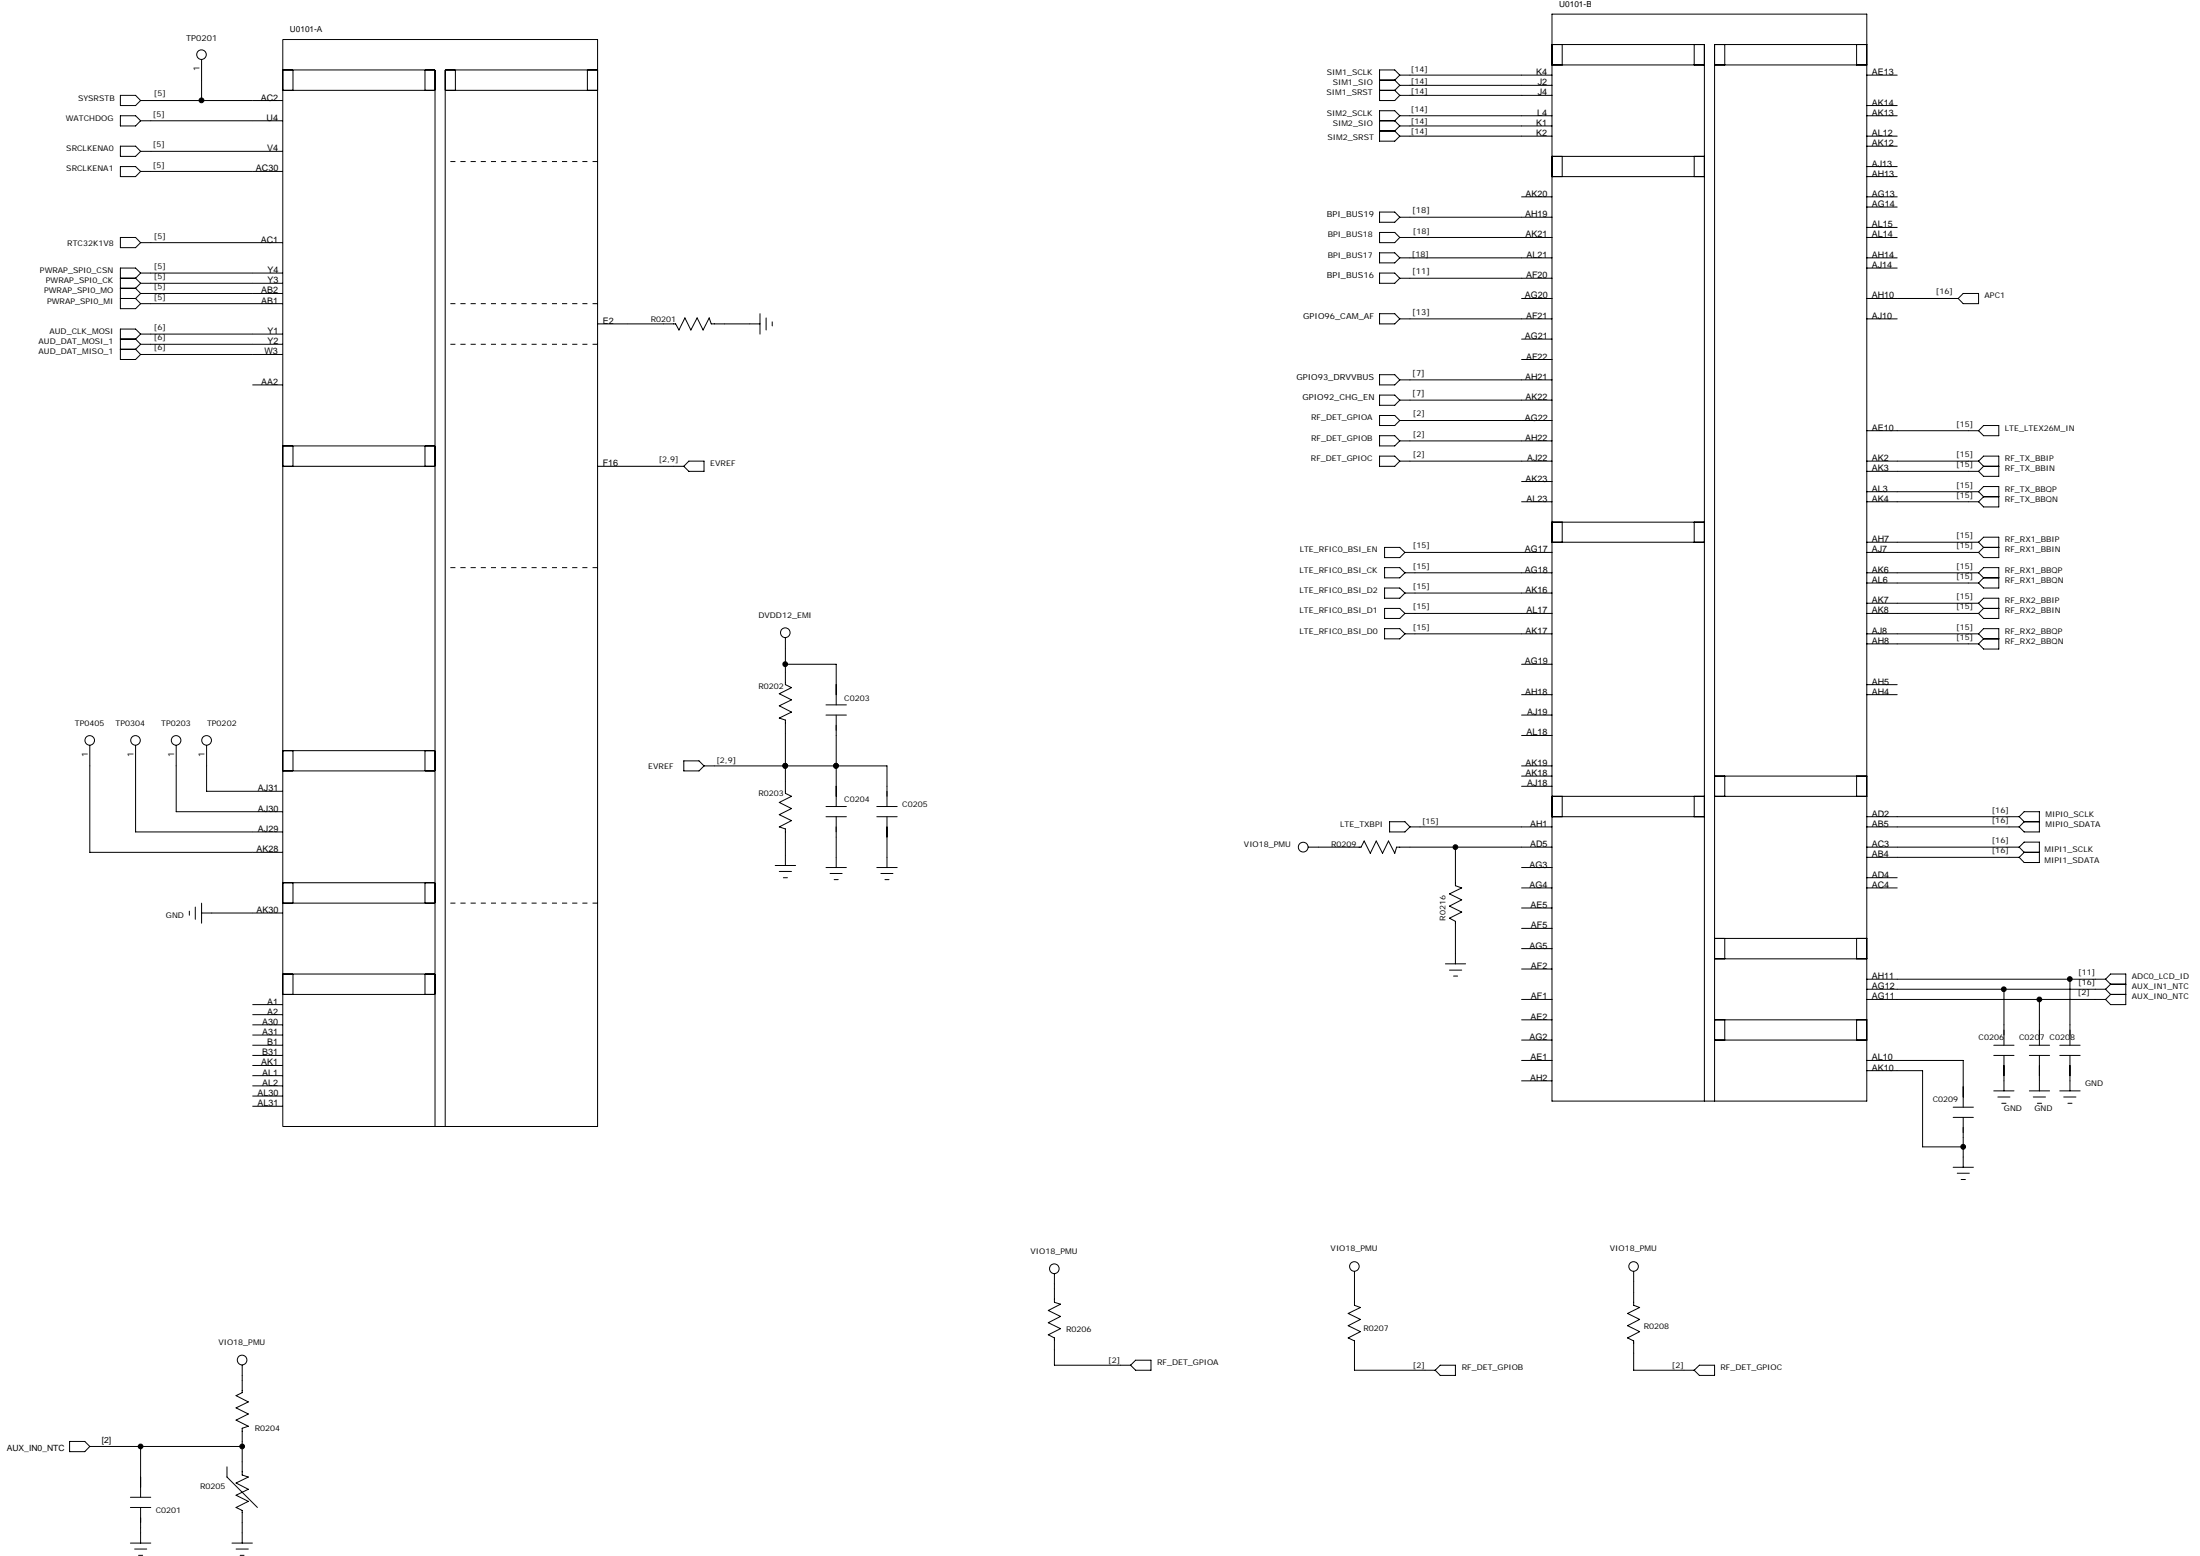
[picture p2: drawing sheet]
<svg xmlns="http://www.w3.org/2000/svg" width="297mm" height="210mm" viewBox="0 0 297 210" stroke-linecap="round" stroke-linejoin="round" font-family="sans-serif">
<g fill="none" stroke="#000" stroke-width=".14">
<path d="M16.3 19.7h2l.7 .7-.7 .7h-2zM16.3 12.9h2l.7 .7-.7 .6h-2zM16.3 15.6h2l.7 .7-.7 .7h-2zM19 13.6h19.2M19 16.3h19.2M27.2 8.1v5.5M38.2 9.4h20.5v142.6M38.2 5.3h42.5v146.7h-42.5zM38.2 12.2h20.5M39.6 9.4v2.8M57.4 9.4v2.8M60.1 12.2h20.6"/>
<path d="M61.5 9.4v2.8M79.3 9.4v2.8M80.7 9.4h-20.6v142.6M186.3 12.2h2M186.3 16.3h2M186.3 17.7h2M186.3 10.8h2M188.3 17.7l.7 .7M188.3 16.3l.7 .7M188.3 12.2l.7 .7M188.3 10.8l.7 .7M189 10.1l-.7-.7h-2v4.2h2l.7-.7"/>
<path d="M189 10.1h20.5M189 11.5h20.5M189 12.9h20.5M189 15.6h20.5M189 17h20.5M189 18.4h20.5M189 15.6l-.7-.7h-2v4.1h2l.7-.6M189 17l-.7 .7M189 15.6l-.7 .7M189 11.5l-.7 .7M189 10.1l-.7 .7M209.5 1.9h42.5v146.7h-42.5z"/>
<path d="M209.5 6h20.6v142.6M209.5 8.8h20.6M210.9 6v2.8M228.7 6v2.8M231.5 8.8h20.5M232.9 6v2.8M250.7 6v2.8M252 6h-20.5v142.6M252 10.1h4.2M252 15.6h4.2M252 18.4h4.2M252 14.2h4.2"/>
<path d="M252 19.7h4.2M16.3 22.5h2l.7 .6-.7 .7h-2zM16.3 32h2l.7 .7-.7 .7h-2zM16.3 37.5h2M16.3 38.9h2M18.3 37.5l.7 .7M18.3 38.9l.7 .7M19 20.4h19.2M19 23.1h19.2M19 32.7h19.2M19 36.9h19.2M19 38.2h19.2"/>
<path d="M19 39.6h19.2M19 36.9l-.7-.7h-2v5.5h2l.7-.7M19 36.9l-.7 .6M19 38.2l-.7 .7M19 39.6l-.7 .7M60.8 21.8h.7M62.2 21.8h.7M63.5 21.8h.7M64.9 21.8h.7M66.3 21.8h.7M67.7 21.8h.6M69 21.8h.7"/>
<path d="M70.4 21.8h.7M71.8 21.8h.7M73.1 21.8h.7M74.5 21.8h.7M75.9 21.8h.7M77.3 21.8h.7M78.6 21.8h.7M80 21.8h.7M186.3 31.4h2l.7 .6-.7 .7h-2zM186.3 36.9h2l.7 .6-.7 .7h-2zM186.3 34.1h2l.7 .7-.7 .7h-2zM186.3 28.6h2l.7 .7-.7 .7h-2z"/>
<path d="M189 29.3h20.5M189 32h20.5M189 34.8h20.5M189 37.5h20.5M205.4 26.6h4.1M209.5 23.8h20.6M209.5 21.1h20.6M210.9 21.1v2.7M228.7 21.1v2.7M252 23.8h4.2M252 26.6h4.2M252 32h4.2"/>
<path d="M252 34.8h4.2M252 22.5h4.2M252 27.9h4.2M252 30.7h4.2M252 36.2h4.2M265.1 39.6h2v1.4h-2l-.7-.7zM16.3 45.8h2M16.3 40.3h2M16.3 47.1h2M18.3 40.3l.7 .7M18.3 45.8l.7 .7M18.3 47.1l.7 .7"/>
<path d="M19 41h19.2M19 46.5h19.2M19 45.1h19.2M19 47.8h19.2M19 45.1l-.7-.7h-2v4.1h2l.7-.7M19 45.1l-.7 .7M19 46.5l-.7 .6M34.1 51.9h4.1M60.8 41h.7M60.8 46.5h.7M62.2 41h.7M62.2 46.5h.7"/>
<path d="M63.5 41h.7M63.5 46.5h.7M64.9 41h.7M64.9 46.5h.7M66.3 41h.7M66.3 46.5h.7M67.7 41h.6M67.7 46.5h.6M69 41h.7M69 46.5h.7M70.4 41h.7M70.4 46.5h.7"/>
<path d="M71.8 41h.7M71.8 46.5h.7M73.1 41h.7M73.1 46.5h.7M74.5 41h.7M74.5 46.5h.7M75.9 41h.7M75.9 46.5h.7M77.3 41h.7M77.3 46.5h.7M78.6 41h.7M78.6 46.5h.7"/>
<path d="M80 41h.7M80 46.5h.7M80.7 43.7h10.5l.5 .8 .8-1.6 .8 1.6 .8-1.6 .8 1.6 .9-1.6 .2 .8h6.6M102.6 42.3v2.8M103.4 42.9v1.6M104.3 43.4v.6M186.3 58.8h2l.7 .7-.7 .7h-2zM186.3 42.3h2l.7 .7-.7 .7h-2zM186.3 50.6h2l.7 .7-.7 .6h-2zM186.3 53.3h2l.7 .7-.7 .7h-2zM186.3 56.1h2l.7 .6-.7 .7h-2zM189 51.3h20.5"/>
<path d="M189 54h20.5M189 43h20.5M189 59.5h20.5M189 56.7h20.5M205.4 45.8h4.1M205.4 48.5h4.1M205.4 40.3h4.1M252 43h4.2M252 40.3h12.4M252 58.1h15.1M267.8 57.4h2.1v1.4h-2.1l-.7-.7zM38.2 60.2h20.5"/>
<path d="M38.2 62.9h20.5M39.6 60.2v2.7M57.4 60.2v2.7M60.8 76.6h.7M62.2 76.6h.7M63.5 76.6h.7M64.9 76.6h.7M66.3 76.6h.7M67.7 76.6h.6M69 76.6h.7M70.4 76.6h.7M71.8 76.6h.7"/>
<path d="M73.1 76.6h.7M74.5 76.6h.7M75.9 76.6h.7M77.3 76.6h.7M78.6 76.6h.7M80 76.6h.7M80.7 62.9h11.6M93 62.2h2.1v1.4h-2.1l-.7-.7zM186.3 61.6h2l.7 .6-.7 .7h-2zM186.9 76.6h2.1l.7 .7-.7 .7h-2.1zM186.9 73.9h2.1l.7 .6-.7 .7h-2.1zM186.9 79.4h2.1l.7 .6-.7 .7h-2.1z"/>
<path d="M189 62.2h20.5M189.7 77.3h19.8M189.7 74.5h19.8M205.4 65h4.1M205.4 67.7h4.1M209.5 70.5h20.6M209.5 73.2h20.6M210.9 70.5v2.7M228.7 70.5v2.7M252 73.2h15.1M252 62.2h15.1M252 67.7h15.1"/>
<path d="M252 77.3h15.1M252 63.6h15.1M252 66.4h15.1M252 74.5h15.1M252 78.7h15.1M267.1 77.3l.7-.7h2.1v2.8h-2.1l-.7-.7M267.1 73.2l.7-.7h2.1v2.7h-2.1l-.7-.7M267.1 62.2l.7-.6h2.1v2.7h-2.1l-.7-.7M267.1 66.4l.7-.7h2.1v2.7h-2.1l-.7-.7M267.1 62.2l.7 .7M267.1 66.4l.7 .6M267.1 73.2l.7 .7"/>
<path d="M267.1 77.3l.7 .7M267.8 62.9h2.1M267.8 78h2.1M267.8 73.9h2.1M267.8 62.9l-.7 .7M267.8 67h2.1M267.8 67l-.7 .7M267.8 73.9l-.7 .6M267.8 78l-.7 .7M106 89.6h6.9v5.5M106 86.1v6.3l.9 .4-1.7 .8 1.7 .8-1.7 .8 1.7 .9-1.7 .8 .8 .3v9.9l.9 .4-1.7 .8 1.7 .8-1.7 .8 1.7 .8-1.7 .9 .8 .3v4.9M111.5 96.5h2.8"/>
<path d="M111.5 95.1h2.8M112.9 96.5v12.3M186.9 82.1h2.1l.7 .7-.7 .7h-2.1zM186.9 84.8h2.1l.7 .7-.7 .7h-2.1zM189.7 80h19.8M189.7 82.8h19.8M189.7 85.5h19.8M205.4 89.6h4.1M205.4 93.7h4.1M205.4 96.5h4.1M205.4 99.3h4.1M252 82.8h15.1"/>
<path d="M252 85.5h15.1M252 93.7h4.2M252 81.4h15.1M252 86.9h15.1M252 92.4h4.2M267.1 81.4l.7-.7h2.1v2.8h-2.1l-.7-.7M267.1 85.5l.7-.7h2.1v2.8h-2.1l-.7-.7M267.1 81.4l.7 .7M267.1 85.5l.7 .7M267.8 82.1h2.1M267.8 86.2h2.1M267.8 82.1l-.7 .7"/>
<path d="M267.8 86.2l-.7 .7M12.1 100.6v14.4h26.1M18.3 100.6v11.7h19.9M23.8 100.6v8.9h14.4M27.9 100.6v6.2h10.3M38.2 119.1h20.5M38.2 104h20.5M38.2 101.3h20.5M39.6 101.3v2.7M39.6 119.1v2.8M57.4 101.3v2.7M57.4 119.1v2.8"/>
<path d="M92.3 102.7h2.1l.7 .7-.7 .6h-2.1zM95.1 103.4h24.7v5.4M104.7 116.8h2.7M105.2 117.6h1.7M105.8 118.4h.5M106 103.4h.1M111.5 110.2h2.8M111.5 117.1h2.8M111.5 108.8h2.8M112.1 117.9h1.6M112.6 118.7h.6M112.9 103.4h.1"/>
<path d="M112.9 110.2v6.9M118.4 110.2h2.7M118.4 117.1h2.7M118.4 108.8h2.7M118.9 117.9h1.7M119.5 118.7h.5M119.8 110.2v6.9M176.7 114.3h7.1l.4-.8 .8 1.6 .8-1.6 .9 1.6 .8-1.6 .8 1.6 .3-.8h20.9M187.6 110.9h2.1l.7 .7-.7 .7h-2.1zM190.4 111.6h19.1M196.5 114.3v5.2l.9 .3-1.7 .8 1.7 .8-1.7 .9 1.7 .8-1.7 .8 .8 .4v5.8M205.4 104.7h4.1"/>
<path d="M205.4 117.1h4.1M205.4 119.8h4.1M205.4 103.4h4.1M205.4 106.1h4.1M209.5 107.5h20.6M209.5 110.2h20.6M210.9 107.5v2.7M228.7 107.5v2.7M231.5 104.7h20.5M231.5 107.5h20.5M232.9 104.7v2.8M250.7 104.7v2.8"/>
<path d="M252 110.2h20.6M252 111.6h20.6M252 114.3h20.6M252 119.8h4.2M252 115.7h20.6M252 118.4h4.2M272.6 110.2l.7-.7h2.1v2.8h-2.1l-.7-.7M272.6 114.3l.7-.7h2.1v2.8h-2.1l-.7-.7M272.6 110.2l.7 .7M272.6 114.3l.7 .7M273.3 115h2.1M273.3 110.9h2.1"/>
<path d="M273.3 110.9l-.7 .7M273.3 115l-.7 .7M25.6 123v.5M26.4 122.4v1.7M27.2 123.2h11M27.2 121.9v2.7M34.1 135.6h4.1M34.1 138.3h4.1M34.1 139.7h4.1M34.1 136.9h4.1M38.2 121.9h20.5M38.2 131.4h20.5"/>
<path d="M38.2 134.2h20.5M39.6 131.4v2.8M57.4 131.4v2.8M60.8 121.9h.7M62.2 121.9h.7M63.5 121.9h.7M64.9 121.9h.7M66.3 121.9h.7M67.7 121.9h.6M69 121.9h.7M70.4 121.9h.7M71.8 121.9h.7"/>
<path d="M73.1 121.9h.7M74.5 121.9h.7M75.9 121.9h.7M77.3 121.9h.7M78.6 121.9h.7M80 121.9h.7M195.2 130.1h2.7M195.7 130.9h1.7M196.3 131.7h.5M205.4 137.6h4.1M205.4 134.9h4.1M205.4 122.5h4.1"/>
<path d="M205.4 125.3h4.1M205.4 128h4.1M205.4 130.8h4.1M231.5 126.6h20.5M231.5 129.4h20.5M231.5 137.6h20.5M232.9 126.6v2.8M232.9 137.6v2.8M250.7 126.6v2.8M250.7 137.6v2.8M252 134.9h32.3M252 132.1h32.3"/>
<path d="M252 133.5h32.3M270.6 133.5v7.6M275.4 134.9v6.2M279.5 132.1v9M284.3 132.1l.7-.7h2v4.2h-2l-.7-.7M284.3 133.5l.7 .7M284.3 132.1l.7 .7M285 134.2h2M285 134.2l-.7 .7M285 132.8h2M285 132.8l-.7 .7M34.1 141.1h4.1"/>
<path d="M34.1 142.4h4.1M34.1 143.8h4.1M34.1 145.2h4.1M34.1 146.5h4.1M34.1 147.9h4.1M34.1 149.3h4.1M205.4 140.4h4.1M205.4 143.1h4.1M205.4 145.9h4.1M231.5 140.4h20.5M252 143.1h13.1v6.3M252 144.5h7.6v10.3h5.5"/>
<path d="M263.7 150.8h2.7M263.7 149.4h2.7M263.7 157.5h2.7M264.3 158.3h1.6M264.8 159.2h.6M265.1 150.8v6.7M269.2 141.1h2.7M269.2 142.4h2.7M269.2 147.2h2.7M269.7 148h1.7M270.3 148.9h.5M270.6 142.4v4.8"/>
<path d="M274 141.1h2.7M274 142.4h2.7M274 147.2h2.7M274.5 148h1.7M275.1 148.9h.5M275.4 142.4v4.8M278.1 141.1h2.8M278.1 142.4h2.8M278.1 147.2h2.8M278.6 148h1.7M279.2 148.9h.6M279.5 142.4v4.8"/>
<path d="M142.4 171.9v3.8l.8 .3-1.7 .8 1.7 .9-1.7 .8 1.7 .8-1.7 .8 .9 .5v3.6h10.3M182.9 171.6v4.5l.8 .3-1.7 .8 1.7 .9-1.7 .8 1.7 .8-1.7 .9 .9 .4v3.9h10.9M220.6 171.6v4.5l.8 .3-1.7 .8 1.7 .9-1.7 .8 1.7 .8-1.7 .9 .9 .4v3.9h8.1M9.4 194.5h2l.7 .7-.7 .7h-2zM12.1 195.2h20.6M19 195.2v6.9M30.6 198v1.3l4.2 4.1M32.7 184.2v3.7l-.8 .4 1.6 .9-1.6 .8 1.6 .8-1.6 .8 1.6 .9-.8 .2v6.4l.8 .2-1.6 .8 1.6 .9-1.6 .8 1.6 .8-1.6 .8 .8 .4v4.4M152.7 184.2l.6-.6h2.1v1.3h-2.1zM193.8 184.9l.7-.7h2v1.4h-2zM228.7 184.9l.7-.7h2.1v1.4h-2.1zM17.6 203.4h2.8"/>
<path d="M17.6 202.1h2.8M17.6 208.2h2.8M18.2 209h1.6M18.7 209.9h.6M19 203.4v4.8M31.3 208.2h2.8M31.9 209h1.6M32.4 209.9h.6"/>
<circle cx="27.2" cy="7.4" r=".65"/>
<circle cx="12.1" cy="99.9" r=".65"/>
<circle cx="18.3" cy="99.9" r=".65"/>
<circle cx="23.8" cy="99.9" r=".65"/>
<circle cx="27.9" cy="99.9" r=".65"/>
<circle cx="106" cy="85.4" r=".65"/>
<circle cx="176" cy="114.3" r=".66"/>
<circle cx="142.3" cy="171.2" r=".65"/>
<circle cx="182.9" cy="170.9" r=".65"/>
<circle cx="220.6" cy="170.9" r=".65"/>
<circle cx="32.7" cy="183.5" r=".65"/>
</g>
<g fill="#000" stroke="#000" stroke-width=".14">
<circle cx="27.2" cy="13.5" r=".33"/>
<circle cx="106" cy="89.6" r=".32"/>
<circle cx="106" cy="103.3" r=".32"/>
<circle cx="112.9" cy="103.3" r=".32"/>
<circle cx="196.5" cy="114.3" r=".32"/>
<circle cx="270.5" cy="133.5" r=".32"/>
<circle cx="275.4" cy="134.9" r=".32"/>
<circle cx="279.5" cy="132.1" r=".32"/>
<circle cx="265.1" cy="154.8" r=".32"/>
<circle cx="19" cy="195.2" r=".32"/>
<circle cx="32.7" cy="195.2" r=".32"/>
</g>
<g font-size="1.2">
<text x="207.4" y="10.1">K4</text>
<text x="207.6" y="11.5">J2</text>
<text x="252.7" y="10.1">AE13</text>
<text x="35.2" y="13.6">AC2</text>
<text x="36" y="16.3">U4</text>
<text x="207.4" y="17">K1</text>
<text x="207.6" y="15.6">L4</text>
<text x="207.6" y="12.9">J4</text>
<text x="252.7" y="14.2">AK14</text>
<text x="252.7" y="15.6">AK13</text>
<text x="34.6" y="23.1">AC30</text>
<text x="36.1" y="20.4">V4</text>
<text x="207.4" y="18.4">K2</text>
<text x="252.7" y="18.4">AL12</text>
<text x="252.7" y="19.7">AK12</text>
<text x="252.7" y="22.5">AJ13</text>
<text x="252.7" y="23.8">AH13</text>
<text x="205.9" y="29.3">AH19</text>
<text x="206" y="26.6">AK20</text>
<text x="252.7" y="26.6">AG13</text>
<text x="252.7" y="27.9">AG14</text>
<text x="35.2" y="32.7">AC1</text>
<text x="206" y="32">AK21</text>
<text x="206.1" y="34.8">AL21</text>
<text x="252.7" y="30.7">AL15</text>
<text x="252.7" y="32">AL14</text>
<text x="252.7" y="34.8">AH14</text>
<text x="35.3" y="41">AB1</text>
<text x="35.3" y="39.6">AB2</text>
<text x="36.1" y="36.9">Y4</text>
<text x="36.1" y="38.2">Y3</text>
<text x="205.9" y="40.3">AG20</text>
<text x="206.1" y="37.6">AF20</text>
<text x="252.7" y="36.2">AJ14</text>
<text x="252.7" y="40.3">AH10</text>
<text x="35.7" y="47.8">W3</text>
<text x="36.1" y="45.1">Y1</text>
<text x="36.1" y="46.5">Y2</text>
<text x="81.4" y="43.7">E2</text>
<text x="205.9" y="45.8">AG21</text>
<text x="206.1" y="43">AF21</text>
<text x="252.7" y="43">AJ10</text>
<text x="35.3" y="51.9">AA2</text>
<text x="205.9" y="51.3">AH21</text>
<text x="206" y="54">AK22</text>
<text x="206.1" y="48.5">AF22</text>
<text x="205.9" y="56.7">AG22</text>
<text x="205.9" y="59.5">AH22</text>
<text x="252.7" y="58.1">AE10</text>
<text x="81.4" y="62.9">F16</text>
<text x="206" y="65">AK23</text>
<text x="206.2" y="62.2">AJ22</text>
<text x="252.7" y="62.2">AK2</text>
<text x="252.7" y="63.6">AK3</text>
<text x="206.1" y="67.7">AL23</text>
<text x="252.7" y="66.4">AL3</text>
<text x="252.7" y="67.7">AK4</text>
<text x="205.9" y="74.6">AG17</text>
<text x="205.9" y="77.3">AG18</text>
<text x="252.7" y="73.2">AH7</text>
<text x="252.7" y="74.6">AJ7</text>
<text x="252.7" y="77.3">AK6</text>
<text x="206" y="80">AK16</text>
<text x="206.1" y="82.8">AL17</text>
<text x="252.7" y="78.7">AL6</text>
<text x="252.7" y="81.4">AK7</text>
<text x="252.7" y="82.8">AK8</text>
<text x="205.9" y="89.6">AG19</text>
<text x="206" y="85.5">AK17</text>
<text x="252.7" y="85.5">AJ8</text>
<text x="252.7" y="86.9">AH8</text>
<text x="205.9" y="93.7">AH18</text>
<text x="252.7" y="92.4">AH5</text>
<text x="252.7" y="93.7">AH4</text>
<text x="206.1" y="99.3">AL18</text>
<text x="206.2" y="96.5">AJ19</text>
<text x="34.8" y="106.8">AJ31</text>
<text x="206" y="103.4">AK19</text>
<text x="206" y="104.7">AK18</text>
<text x="206.2" y="106.1">AJ18</text>
<text x="34.8" y="109.5">AJ30</text>
<text x="34.8" y="112.3">AJ29</text>
<text x="206.6" y="111.6">AH1</text>
<text x="252.7" y="110.2">AD2</text>
<text x="252.7" y="111.6">AB5</text>
<text x="34.6" y="115">AK28</text>
<text x="206.5" y="117.1">AG3</text>
<text x="206.5" y="119.8">AG4</text>
<text x="206.6" y="114.3">AD5</text>
<text x="252.7" y="114.3">AC3</text>
<text x="252.7" y="115.7">AB4</text>
<text x="252.7" y="118.4">AD4</text>
<text x="252.7" y="119.8">AC4</text>
<text x="34.6" y="123.2">AK30</text>
<text x="206.6" y="122.5">AE5</text>
<text x="206.7" y="125.3">AF5</text>
<text x="206.5" y="128">AG5</text>
<text x="206.7" y="130.8">AF2</text>
<text x="36.1" y="136.9">A2</text>
<text x="36.1" y="135.6">A1</text>
<text x="206.6" y="137.6">AE2</text>
<text x="206.7" y="134.9">AF1</text>
<text x="252.7" y="132.1">AH11</text>
<text x="252.7" y="133.5">AG12</text>
<text x="252.7" y="134.9">AG11</text>
<text x="35.3" y="143.8">AK1</text>
<text x="35.4" y="142.4">B31</text>
<text x="35.4" y="138.3">A30</text>
<text x="35.4" y="139.7">A31</text>
<text x="36.1" y="141.1">B1</text>
<text x="206.5" y="140.4">AG2</text>
<text x="206.6" y="143.1">AE1</text>
<text x="252.7" y="143.1">AL10</text>
<text x="34.8" y="147.9">AL30</text>
<text x="34.8" y="149.3">AL31</text>
<text x="35.4" y="145.2">AL1</text>
<text x="35.4" y="146.5">AL2</text>
<text x="206.6" y="145.9">AH2</text>
<text x="252.7" y="144.5">AK10</text>
<text x=".9" y="195.8">AUX_IN0_NTC</text>
<text x="13.7" y="194.8">[2]</text>
</g>
<g font-size="1.1">
<text x="25.1" y="5.5">TP0201</text>
<text x="39.1" y="4.4">U0101-A</text>
<text x="210.5" y=".9">U0101-B</text>
<text x="26.9" y="9.6" transform="rotate(-90 26.9 9.6)">1</text>
<text x="179.1" y="10.1">SIM1_SCLK</text>
<text x="179.9" y="11.5">SIM1_SIO</text>
<text x="190.5" y="11.4">[14]</text>
<text x="190.5" y="9.7">[14]</text>
<text x="8.9" y="16.3">WATCHDOG</text>
<text x="10.5" y="13.6">SYSRSTB</text>
<text x="20.6" y="15.8">[5]</text>
<text x="20.8" y="13">[5]</text>
<text x="179.1" y="12.9">SIM1_SRST</text>
<text x="179.1" y="15.6">SIM2_SCLK</text>
<text x="179.9" y="17">SIM2_SIO</text>
<text x="190.5" y="16.7">[14]</text>
<text x="190.5" y="15.1">[14]</text>
<text x="190.5" y="12.7">[14]</text>
<text x="9" y="20.4">SRCLKENA0</text>
<text x="9" y="23.1">SRCLKENA1</text>
<text x="20.6" y="19.9">[5]</text>
<text x="20.6" y="22.6">[5]</text>
<text x="179.2" y="18.9">SIM2_SRST</text>
<text x="190.5" y="18.1">[14]</text>
<text x="179.1" y="29.3">BPI_BUS19</text>
<text x="190.7" y="28.8">[18]</text>
<text x="9.1" y="33.1">RTC32K1V8</text>
<text x="20.8" y="32.2">[5]</text>
<text x="179.3" y="34.8">BPI_BUS17</text>
<text x="179.3" y="32">BPI_BUS18</text>
<text x="190.6" y="34.6">[18]</text>
<text x="190.8" y="31.5">[18]</text>
<text x="5.4" y="36.8">PWRAP_SPI0_CSN</text>
<text x="5.9" y="39.6">PWRAP_SPI0_MO</text>
<text x="6.2" y="38.2">PWRAP_SPI0_CK</text>
<text x="6.3" y="41">PWRAP_SPI0_MI</text>
<text x="20.8" y="37.7">[5]</text>
<text x="20.8" y="39">[5]</text>
<text x="20.8" y="36.3">[5]</text>
<text x="20.8" y="40.4">[5]</text>
<text x="179.1" y="37.5">BPI_BUS16</text>
<text x="190.7" y="37">[11]</text>
<text x="261.4" y="39.7">[16]</text>
<text x="267.9" y="40.3">APC1</text>
<text x="5.2" y="46.5">AUD_DAT_MOSI_1</text>
<text x="5.2" y="47.8">AUD_DAT_MISO_1</text>
<text x="6.7" y="45.1">AUD_CLK_MOSI</text>
<text x="20.8" y="44.5">[6]</text>
<text x="20.8" y="45.9">[6]</text>
<text x="20.8" y="47.3">[6]</text>
<text x="87.9" y="43.4">R0201</text>
<text x="176" y="43">GPIO96_CAM_AF</text>
<text x="190.7" y="42.5">[13]</text>
<text x="175" y="51.3">GPIO93_DRVVBUS</text>
<text x="175.8" y="54">GPIO92_CHG_EN</text>
<text x="190.7" y="53.5">[7]</text>
<text x="190.7" y="50.7">[7]</text>
<text x="177" y="56.7">RF_DET_GPIOA</text>
<text x="177" y="59.5">RF_DET_GPIOB</text>
<text x="190.8" y="56.2">[2]</text>
<text x="190.8" y="58.9">[2]</text>
<text x="264.1" y="57.6">[15]</text>
<text x="270.7" y="58.1">LTE_LTEX26M_IN</text>
<text x="88.9" y="62.4">[2,9]</text>
<text x="95.9" y="62.9">EVREF</text>
<text x="177" y="62.2">RF_DET_GPIOC</text>
<text x="190.8" y="61.7">[2]</text>
<text x="264.1" y="61.7">[15]</text>
<text x="264.1" y="63.1">[15]</text>
<text x="264.1" y="65.8">[15]</text>
<text x="270.7" y="62.2">RF_TX_BBIP</text>
<text x="270.7" y="63.6">RF_TX_BBIN</text>
<text x="264.1" y="67.2">[15]</text>
<text x="270.7" y="66.4">RF_TX_BBQP</text>
<text x="270.7" y="67.7">RF_TX_BBQN</text>
<text x="175.5" y="77.3">LTE_RFIC0_BSI_CK</text>
<text x="175.5" y="74.5">LTE_RFIC0_BSI_EN</text>
<text x="190.8" y="76.8">[15]</text>
<text x="190.8" y="74">[15]</text>
<text x="264.1" y="72.7">[15]</text>
<text x="264.1" y="74">[15]</text>
<text x="264.1" y="76.7">[15]</text>
<text x="270.7" y="73.2">RF_RX1_BBIP</text>
<text x="270.7" y="74.5">RF_RX1_BBIN</text>
<text x="270.7" y="77.3">RF_RX1_BBQP</text>
<text x="102.4" y="83.3">DVDD12_EMI</text>
<text x="175.5" y="80">LTE_RFIC0_BSI_D2</text>
<text x="175.5" y="82.8">LTE_RFIC0_BSI_D1</text>
<text x="190.8" y="79.5">[15]</text>
<text x="190.8" y="82.2">[15]</text>
<text x="264.1" y="78.1">[15]</text>
<text x="264.1" y="80.9">[15]</text>
<text x="264.1" y="82.2">[15]</text>
<text x="270.7" y="78.7">RF_RX1_BBQN</text>
<text x="270.7" y="81.4">RF_RX2_BBIP</text>
<text x="270.7" y="82.8">RF_RX2_BBIN</text>
<text x="175.5" y="85.5">LTE_RFIC0_BSI_D0</text>
<text x="190.8" y="85">[15]</text>
<text x="264.1" y="85">[15]</text>
<text x="264.1" y="86.4">[15]</text>
<text x="270.7" y="85.5">RF_RX2_BBQP</text>
<text x="270.7" y="86.9">RF_RX2_BBQN</text>
<text x="102.4" y="92.9">R0202</text>
<text x="114" y="94.6">C0203</text>
<text x="10.1" y="98">TP0405</text>
<text x="15.6" y="98">TP0304</text>
<text x="21.8" y="98">TP0203</text>
<text x="28" y="98">TP0202</text>
<text x="11.8" y="102.2" transform="rotate(-90 11.8 102.2)">1</text>
<text x="18" y="102.2" transform="rotate(-90 18 102.2)">1</text>
<text x="23.5" y="102.2" transform="rotate(-90 23.5 102.2)">1</text>
<text x="27.6" y="102.2" transform="rotate(-90 27.6 102.2)">1</text>
<text x="87.5" y="103.8">EVREF</text>
<text x="96.7" y="102.9">[2,9]</text>
<text x="102.4" y="107.5">R0203</text>
<text x="114" y="108.3">C0204</text>
<text x="121.8" y="109">C0205</text>
<text x="181" y="111.6">LTE_TXBPI</text>
<text x="192" y="111.2">[15]</text>
<text x="268.9" y="109.7">[16]</text>
<text x="268.9" y="111">[16]</text>
<text x="268.9" y="113.8">[16]</text>
<text x="276.2" y="110.2">MIPI0_SCLK</text>
<text x="276.2" y="111.6">MIPI0_SDATA</text>
<text x="168" y="114.3">VIO18_PMU</text>
<text x="179.7" y="114.3">R0209</text>
<text x="268.9" y="115.1">[16]</text>
<text x="276.1" y="115">MIPI1_SCLK</text>
<text x="276.1" y="116.4">MIPI1_SDATA</text>
<text x="22.4" y="123.9">GND</text>
<text x="195.2" y="124.3" transform="rotate(-90 195.2 124.3)">R0216</text>
<text x="280.6" y="131.6">[11]</text>
<text x="280.6" y="134.3">[2]</text>
<text x="280.6" y="133">[16]</text>
<text x="287.8" y="134.9">AUX_IN0_NTC</text>
<text x="287.8" y="133.5">AUX_IN1_NTC</text>
<text x="287.8" y="132.1">ADC0_LCD_ID</text>
<text x="267.1" y="140.4">C0206</text>
<text x="272.6" y="140.4">C0207 C0208</text>
<text x="261" y="148.7">C0209</text>
<text x="270.6" y="150">GND</text>
<text x="274.7" y="150">GND</text>
<text x="281.5" y="146.5">GND</text>
<text x="139.1" y="169.2">VIO18_PMU</text>
<text x="179.7" y="168.9">VIO18_PMU</text>
<text x="217.4" y="168.9">VIO18_PMU</text>
<text x="143.9" y="179.7">R0206</text>
<text x="184.1" y="179.6">R0207</text>
<text x="221.9" y="179.3">R0208</text>
<text x="29.5" y="181.5">VIO18_PMU</text>
<text x="149.6" y="183.9">[2]</text>
<text x="156.2" y="184.2">RF_DET_GPIOA</text>
<text x="190.8" y="184.6">[2]</text>
<text x="197.4" y="184.9">RF_DET_GPIOB</text>
<text x="225.7" y="184.6">[2]</text>
<text x="232.3" y="184.9">RF_DET_GPIOC</text>
<text x="34.4" y="193.1">R0204</text>
<text x="27" y="200.9">R0205</text>
<text x="21" y="204.1">C0201</text>
</g>
</svg>
